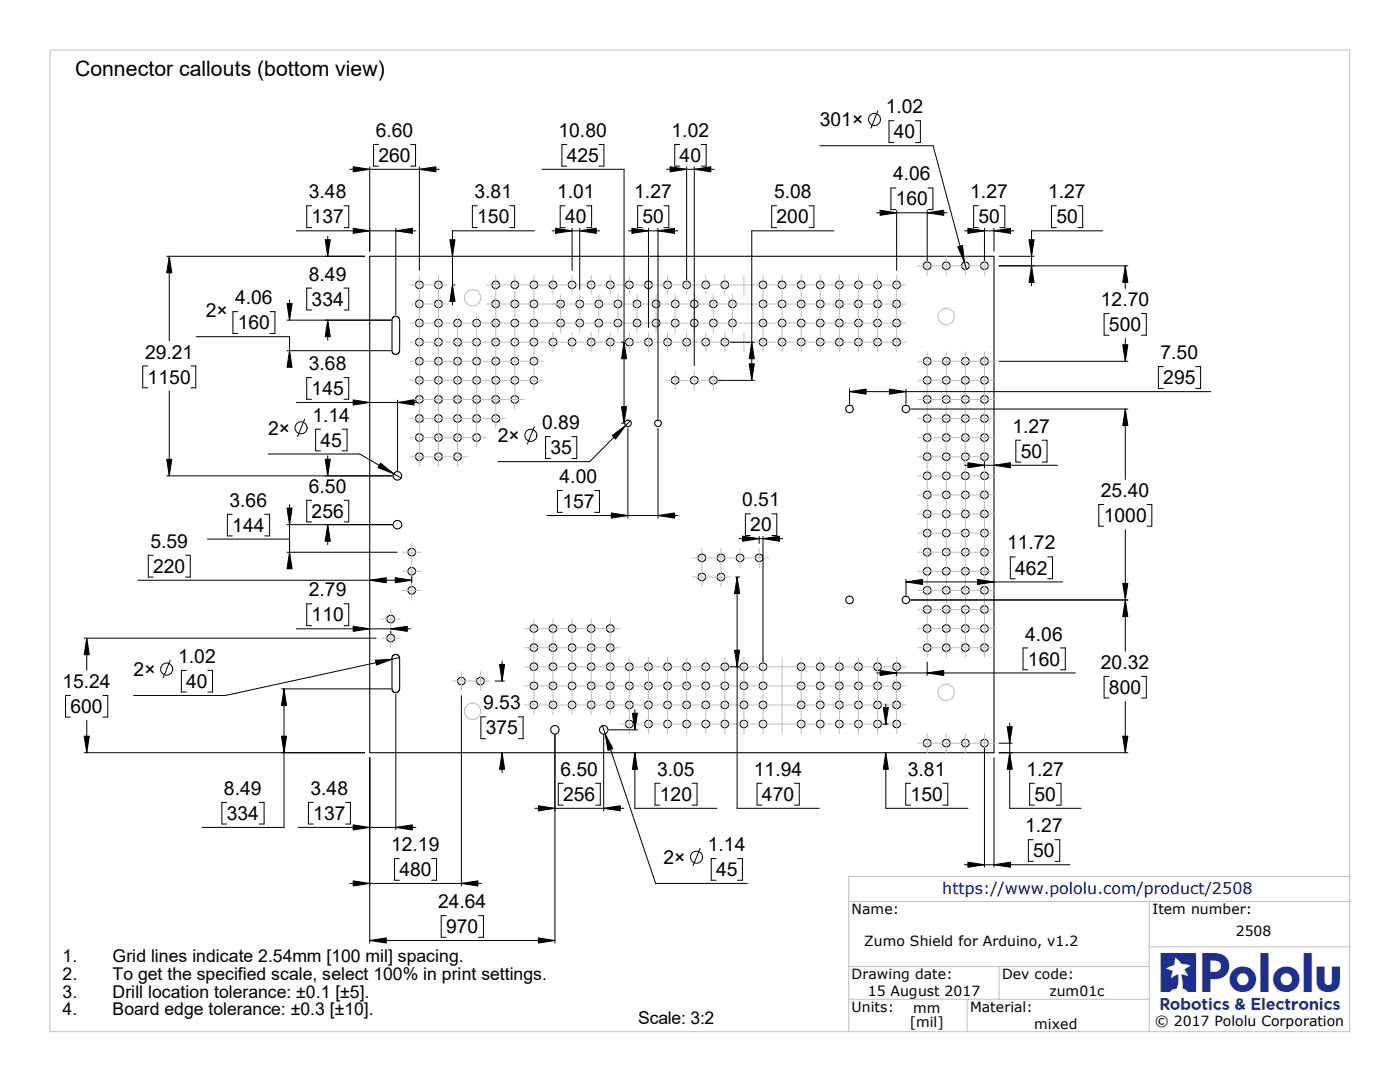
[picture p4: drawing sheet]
<svg xmlns="http://www.w3.org/2000/svg" width="279mm" height="216mm" viewBox="0 0 279 216" stroke-linecap="round" stroke-linejoin="round" font-family="sans-serif">
<g fill="none" stroke="#c0c0c0" stroke-width=".2">
<path d="M10 10h259.4v195.9h-259.4zM81.8 56.9h7.6M83.7 54.9v38.1M87.5 54.9v38.1M97 56.9h83.8M98.9 54.9v30.5M102.7 54.9v26.7M106.6 54.9v22.9M110.4 54.9v3.9M111.9 58.8v7.6M114.2 54.9v3.9M115.7 58.8v7.6"/>
<path d="M118 54.9v3.9M119.5 58.8v7.6M121.8 54.9v3.9M123.3 58.8v7.6M125.6 54.9v3.9M127.1 58.8v7.6M129.4 54.9v3.9M130.9 58.8v7.6M133.2 54.9v3.9M134.7 58.8v7.6M137 54.9v3.9M138.6 58.8v7.6"/>
<path d="M140.8 54.9v3.9M142.4 58.8v7.6M144.7 54.9v3.9M146.2 58.8v7.6M148.5 54.9v3.9M152.3 54.9v15.3M156.1 54.9v15.3M159.9 54.9v15.3M163.7 54.9v15.3M167.5 54.9v15.3M171.3 54.9v15.3M175.1 54.9v15.3"/>
<path d="M178.9 54.9v15.3M183.1 53h15.3M185 51.1v3.8M188.8 51.1v3.8M192.7 51.1v3.8M196.5 51.1v3.8M81.8 75.9h26.7M81.8 64.5h99M81.8 60.7h7.6M81.8 72.1h26.7M81.8 68.3h99M81.8 79.7h22.8"/>
<path d="M91.3 62.6v30.4M95.1 62.6v26.6M97 60.7h83.8M110.4 66.4v3.8M114.2 66.4v3.8M118 66.4v3.8M121.8 66.4v3.8M125.6 66.4v3.8M129.4 66.4v3.8M132.8 75.9h11.5M133.2 66.4v3.8M134.7 74v3.8"/>
<path d="M137 66.4v3.8M138.6 74v3.8M140.8 66.4v3.8M142.4 74v3.8M144.7 66.4v3.8M148.5 66.4v3.8M183.1 75.9h15.3M183.1 72.1h15.3M183.1 79.7h15.3M185 70.2v60.9M188.8 70.2v60.9M192.7 70.2v60.9"/>
<path d="M196.5 70.2v60.9M81.8 83.5h19M81.8 91.1h11.4M81.8 87.3h15.2M183.1 83.5h15.3M183.1 91.1h15.3M183.1 87.3h15.3M183.1 98.8h15.3M183.1 95h15.3M80.3 117.8h3.8M80.3 114h3.8M80.3 110.2h3.8"/>
<path d="M82.2 108.3v11.4M138.2 115.1h7.6M138.2 111.3h15.2M140.1 109.4v7.7M143.9 109.4v7.7M147.7 109.4v3.8M151.5 109.4v3.8M183.1 117.8h15.3M183.1 114h15.3M183.1 110.2h15.3M183.1 102.6h15.3M183.1 106.4h15.3"/>
<path d="M76.1 127.3h3.8M76.1 123.5h3.8M78 121.6v7.6M90.2 135.9h7.6M92.1 134v3.8M95.9 134v3.8M104.6 125.4h19.1M104.6 136.9h76.2M104.6 133.1h76.2M104.6 129.2h19.1M106.6 123.5v19.1M110.4 123.5v19.1"/>
<path d="M114.2 123.5v19.1M118 123.5v19.1M121.8 123.5v19.1M125.6 131.1v15.3M129.4 131.1v15.3M133.2 131.1v15.3M137 131.1v15.3M140.8 131.1v15.3M144.7 131.1v15.3M148.5 131.1v15.3M152.3 131.1v15.3M156.1 131.1v15.3"/>
<path d="M159.9 131.1v15.3M163.7 131.1v15.3M167.5 131.1v15.3M171.3 131.1v15.3M175.1 131.1v15.3M178.9 131.1v15.3M183.1 125.4h15.3M183.1 129.2h15.3M183.1 121.6h15.3M104.6 140.7h76.2M123.7 144.5h57.1M183.1 148.3h15.3"/>
<path d="M185 146.4v3.8M188.8 146.4v3.8M192.7 146.4v3.8M196.5 146.4v3.8M169.4 179.9h100M229.4 179.9v26M269.4 174.9h-100v31M169.4 199.4h60M169.4 192.9h60M193 199.4v6.5M199.4 192.9v6.5M229.4 188.9h40"/>
</g>
<g fill="none" stroke="#000" stroke-width=".21">
<path d="M73.8 51.1h124.6v99.1h-124.6zM79.7 63.9l-.1-.5-.4-.3-.6 .1-.4 .4v6.6l.3 .4 .5 .1 .5-.1 .3-.6v-6.1M79.7 131.4l-.1-.5-.4-.3h-.6l-.4 .5v6.6l.3 .3 .5 .2 .5-.2 .3-.5v-6.1"/>
<circle cx="83.7" cy="56.9" r=".76"/>
<circle cx="87.5" cy="56.9" r=".76"/>
<circle cx="99" cy="56.9" r=".76"/>
<circle cx="102.8" cy="56.9" r=".76"/>
<circle cx="106.6" cy="56.9" r=".76"/>
<circle cx="110.4" cy="56.9" r=".76"/>
<circle cx="114.2" cy="56.9" r=".76"/>
<circle cx="118" cy="56.9" r=".76"/>
<circle cx="121.8" cy="56.9" r=".76"/>
<circle cx="125.6" cy="56.9" r=".76"/>
<circle cx="129.4" cy="56.9" r=".76"/>
<circle cx="133.2" cy="56.9" r=".76"/>
<circle cx="137.1" cy="56.9" r=".76"/>
<circle cx="140.9" cy="56.9" r=".76"/>
<circle cx="144.7" cy="56.9" r=".76"/>
<circle cx="152.3" cy="56.9" r=".76"/>
<circle cx="156.1" cy="56.9" r=".76"/>
<circle cx="159.9" cy="56.9" r=".76"/>
<circle cx="163.7" cy="56.9" r=".76"/>
<circle cx="167.5" cy="56.9" r=".76"/>
<circle cx="171.3" cy="56.9" r=".76"/>
<circle cx="175.2" cy="56.9" r=".76"/>
<circle cx="179" cy="56.9" r=".76"/>
<circle cx="185.1" cy="53" r=".76"/>
<circle cx="188.9" cy="53" r=".76"/>
<circle cx="192.7" cy="53" r=".76"/>
<circle cx="196.5" cy="53" r=".76"/>
<circle cx="83.7" cy="72.1" r=".76"/>
<circle cx="83.7" cy="68.3" r=".76"/>
<circle cx="83.7" cy="75.9" r=".76"/>
<circle cx="83.7" cy="79.7" r=".76"/>
<circle cx="83.7" cy="64.5" r=".76"/>
<circle cx="83.7" cy="60.7" r=".76"/>
<circle cx="87.5" cy="79.7" r=".76"/>
<circle cx="87.5" cy="60.7" r=".76"/>
<circle cx="87.5" cy="64.5" r=".76"/>
<circle cx="87.5" cy="75.9" r=".76"/>
<circle cx="87.5" cy="68.3" r=".76"/>
<circle cx="87.5" cy="72.1" r=".76"/>
<circle cx="91.3" cy="64.5" r=".76"/>
<circle cx="91.3" cy="79.7" r=".76"/>
<circle cx="91.3" cy="72.1" r=".76"/>
<circle cx="91.3" cy="68.3" r=".76"/>
<circle cx="91.3" cy="75.9" r=".76"/>
<circle cx="95.1" cy="64.5" r=".76"/>
<circle cx="95.1" cy="68.3" r=".76"/>
<circle cx="95.1" cy="79.7" r=".76"/>
<circle cx="95.1" cy="75.9" r=".76"/>
<circle cx="95.1" cy="72.1" r=".76"/>
<circle cx="99" cy="64.5" r=".76"/>
<circle cx="99" cy="60.7" r=".76"/>
<circle cx="99" cy="68.3" r=".76"/>
<circle cx="99" cy="79.7" r=".76"/>
<circle cx="99" cy="75.9" r=".76"/>
<circle cx="99" cy="72.1" r=".76"/>
<circle cx="102.8" cy="64.5" r=".76"/>
<circle cx="102.8" cy="60.7" r=".76"/>
<circle cx="102.8" cy="79.7" r=".76"/>
<circle cx="102.8" cy="72.1" r=".76"/>
<circle cx="102.8" cy="68.3" r=".76"/>
<circle cx="102.8" cy="75.9" r=".76"/>
<circle cx="106.6" cy="72.1" r=".76"/>
<circle cx="106.6" cy="64.5" r=".76"/>
<circle cx="106.6" cy="68.3" r=".76"/>
<circle cx="106.6" cy="60.7" r=".76"/>
<circle cx="106.6" cy="75.9" r=".76"/>
<circle cx="110.4" cy="68.3" r=".76"/>
<circle cx="111.9" cy="60.7" r=".76"/>
<circle cx="111.9" cy="64.5" r=".76"/>
<circle cx="114.2" cy="68.3" r=".76"/>
<circle cx="115.7" cy="64.5" r=".76"/>
<circle cx="115.7" cy="60.7" r=".76"/>
<circle cx="118" cy="68.3" r=".76"/>
<circle cx="119.5" cy="60.7" r=".76"/>
<circle cx="119.5" cy="64.5" r=".76"/>
<circle cx="121.8" cy="68.3" r=".76"/>
<circle cx="123.3" cy="60.7" r=".76"/>
<circle cx="123.3" cy="64.5" r=".76"/>
<circle cx="125.6" cy="68.3" r=".76"/>
<circle cx="127.1" cy="60.7" r=".76"/>
<circle cx="127.1" cy="64.5" r=".76"/>
<circle cx="129.4" cy="68.3" r=".76"/>
<circle cx="131" cy="60.7" r=".76"/>
<circle cx="131" cy="64.5" r=".76"/>
<circle cx="133.2" cy="68.3" r=".76"/>
<circle cx="134.8" cy="60.7" r=".76"/>
<circle cx="134.8" cy="64.5" r=".76"/>
<circle cx="134.8" cy="75.9" r=".76"/>
<circle cx="137.1" cy="68.3" r=".76"/>
<circle cx="138.6" cy="64.5" r=".76"/>
<circle cx="138.6" cy="75.9" r=".76"/>
<circle cx="138.6" cy="60.7" r=".76"/>
<circle cx="140.9" cy="68.3" r=".76"/>
<circle cx="142.4" cy="60.7" r=".76"/>
<circle cx="142.4" cy="64.5" r=".76"/>
<circle cx="142.4" cy="75.9" r=".76"/>
<circle cx="144.7" cy="68.3" r=".76"/>
<circle cx="146.2" cy="64.5" r=".76"/>
<circle cx="146.2" cy="60.7" r=".76"/>
<circle cx="152.3" cy="60.7" r=".76"/>
<circle cx="152.3" cy="68.3" r=".76"/>
<circle cx="152.3" cy="64.5" r=".76"/>
<circle cx="156.1" cy="64.5" r=".76"/>
<circle cx="156.1" cy="60.7" r=".76"/>
<circle cx="156.1" cy="68.3" r=".76"/>
<circle cx="159.9" cy="68.3" r=".76"/>
<circle cx="159.9" cy="64.5" r=".76"/>
<circle cx="159.9" cy="60.7" r=".76"/>
<circle cx="163.7" cy="64.5" r=".76"/>
<circle cx="163.7" cy="68.3" r=".76"/>
<circle cx="163.7" cy="60.7" r=".76"/>
<circle cx="167.5" cy="60.7" r=".76"/>
<circle cx="167.5" cy="64.5" r=".76"/>
<circle cx="167.5" cy="68.3" r=".76"/>
<circle cx="171.3" cy="64.5" r=".76"/>
<circle cx="171.3" cy="68.3" r=".76"/>
<circle cx="171.3" cy="60.7" r=".76"/>
<circle cx="175.2" cy="60.7" r=".76"/>
<circle cx="175.2" cy="68.3" r=".76"/>
<circle cx="175.2" cy="64.5" r=".76"/>
<circle cx="179" cy="60.7" r=".76"/>
<circle cx="179" cy="68.3" r=".76"/>
<circle cx="179" cy="64.5" r=".76"/>
<circle cx="185.1" cy="72.1" r=".76"/>
<circle cx="185.1" cy="79.7" r=".76"/>
<circle cx="185.1" cy="75.9" r=".76"/>
<circle cx="188.9" cy="72.1" r=".76"/>
<circle cx="188.9" cy="79.7" r=".76"/>
<circle cx="188.9" cy="75.9" r=".76"/>
<circle cx="192.7" cy="72.1" r=".76"/>
<circle cx="192.7" cy="79.7" r=".76"/>
<circle cx="192.7" cy="75.9" r=".76"/>
<circle cx="196.5" cy="72.1" r=".76"/>
<circle cx="196.5" cy="75.9" r=".76"/>
<circle cx="196.5" cy="79.7" r=".76"/>
<circle cx="79.3" cy="95" r=".86"/>
<circle cx="83.7" cy="91.1" r=".76"/>
<circle cx="83.7" cy="83.5" r=".76"/>
<circle cx="83.7" cy="87.3" r=".76"/>
<circle cx="87.5" cy="91.1" r=".76"/>
<circle cx="87.5" cy="87.3" r=".76"/>
<circle cx="87.5" cy="83.5" r=".76"/>
<circle cx="91.3" cy="87.3" r=".76"/>
<circle cx="91.3" cy="91.1" r=".76"/>
<circle cx="91.3" cy="83.5" r=".76"/>
<circle cx="95.1" cy="87.3" r=".76"/>
<circle cx="95.1" cy="83.5" r=".76"/>
<circle cx="99" cy="83.5" r=".76"/>
<circle cx="125.3" cy="84.5" r=".66"/>
<circle cx="131.3" cy="84.5" r=".66"/>
<circle cx="169.5" cy="81.6" r=".75"/>
<circle cx="180.8" cy="81.6" r=".75"/>
<circle cx="185.1" cy="95" r=".76"/>
<circle cx="185.1" cy="83.5" r=".76"/>
<circle cx="185.1" cy="87.3" r=".76"/>
<circle cx="185.1" cy="98.8" r=".76"/>
<circle cx="185.1" cy="91.1" r=".76"/>
<circle cx="188.9" cy="87.3" r=".76"/>
<circle cx="188.9" cy="98.8" r=".76"/>
<circle cx="188.9" cy="83.5" r=".76"/>
<circle cx="188.9" cy="91.1" r=".76"/>
<circle cx="188.9" cy="95" r=".76"/>
<circle cx="192.7" cy="91.1" r=".76"/>
<circle cx="192.7" cy="87.3" r=".76"/>
<circle cx="192.7" cy="95" r=".76"/>
<circle cx="192.7" cy="98.8" r=".76"/>
<circle cx="192.7" cy="83.5" r=".76"/>
<circle cx="196.5" cy="87.3" r=".76"/>
<circle cx="196.5" cy="95" r=".76"/>
<circle cx="196.5" cy="83.5" r=".76"/>
<circle cx="196.5" cy="98.8" r=".76"/>
<circle cx="196.5" cy="91.1" r=".76"/>
<circle cx="79.3" cy="104.7" r=".86"/>
<circle cx="82.2" cy="110.2" r=".76"/>
<circle cx="82.2" cy="114" r=".76"/>
<circle cx="82.2" cy="117.8" r=".76"/>
<circle cx="140.1" cy="115.1" r=".76"/>
<circle cx="140.1" cy="111.3" r=".76"/>
<circle cx="143.9" cy="111.3" r=".76"/>
<circle cx="143.9" cy="115.1" r=".76"/>
<circle cx="147.7" cy="111.3" r=".76"/>
<circle cx="151.5" cy="111.3" r=".76"/>
<circle cx="169.5" cy="119.7" r=".75"/>
<circle cx="180.8" cy="119.7" r=".75"/>
<circle cx="185.1" cy="102.6" r=".76"/>
<circle cx="185.1" cy="117.8" r=".76"/>
<circle cx="185.1" cy="106.4" r=".76"/>
<circle cx="185.1" cy="110.2" r=".76"/>
<circle cx="185.1" cy="114" r=".76"/>
<circle cx="188.9" cy="102.6" r=".76"/>
<circle cx="188.9" cy="114" r=".76"/>
<circle cx="188.9" cy="106.4" r=".76"/>
<circle cx="188.9" cy="110.2" r=".76"/>
<circle cx="188.9" cy="117.8" r=".76"/>
<circle cx="192.7" cy="114" r=".76"/>
<circle cx="192.7" cy="117.8" r=".76"/>
<circle cx="192.7" cy="106.4" r=".76"/>
<circle cx="192.7" cy="102.6" r=".76"/>
<circle cx="192.7" cy="110.2" r=".76"/>
<circle cx="196.5" cy="102.6" r=".76"/>
<circle cx="196.5" cy="106.4" r=".76"/>
<circle cx="196.5" cy="110.2" r=".76"/>
<circle cx="196.5" cy="117.8" r=".76"/>
<circle cx="196.5" cy="114" r=".76"/>
<circle cx="78" cy="127.3" r=".76"/>
<circle cx="78" cy="123.5" r=".76"/>
<circle cx="92.1" cy="135.9" r=".77"/>
<circle cx="95.9" cy="135.9" r=".77"/>
<circle cx="106.6" cy="129.2" r=".76"/>
<circle cx="106.6" cy="125.4" r=".76"/>
<circle cx="106.6" cy="133.1" r=".76"/>
<circle cx="106.6" cy="136.9" r=".76"/>
<circle cx="110.4" cy="129.2" r=".76"/>
<circle cx="110.4" cy="125.4" r=".76"/>
<circle cx="110.4" cy="133.1" r=".76"/>
<circle cx="110.4" cy="136.9" r=".76"/>
<circle cx="114.2" cy="125.4" r=".76"/>
<circle cx="114.2" cy="129.2" r=".76"/>
<circle cx="114.2" cy="133.1" r=".76"/>
<circle cx="114.2" cy="136.9" r=".76"/>
<circle cx="118" cy="133.1" r=".76"/>
<circle cx="118" cy="125.4" r=".76"/>
<circle cx="118" cy="136.9" r=".76"/>
<circle cx="118" cy="129.2" r=".76"/>
<circle cx="121.8" cy="133.1" r=".76"/>
<circle cx="121.8" cy="136.9" r=".76"/>
<circle cx="121.8" cy="129.2" r=".76"/>
<circle cx="121.8" cy="125.4" r=".76"/>
<circle cx="125.6" cy="133.1" r=".76"/>
<circle cx="125.6" cy="136.9" r=".76"/>
<circle cx="129.4" cy="133.1" r=".76"/>
<circle cx="129.4" cy="136.9" r=".76"/>
<circle cx="133.2" cy="133.1" r=".76"/>
<circle cx="133.2" cy="136.9" r=".76"/>
<circle cx="137.1" cy="133.1" r=".76"/>
<circle cx="137.1" cy="136.9" r=".76"/>
<circle cx="140.9" cy="133.1" r=".76"/>
<circle cx="140.9" cy="136.9" r=".76"/>
<circle cx="144.7" cy="136.9" r=".76"/>
<circle cx="144.7" cy="133.1" r=".76"/>
<circle cx="148.5" cy="133.1" r=".76"/>
<circle cx="148.5" cy="136.9" r=".76"/>
<circle cx="152.3" cy="136.9" r=".76"/>
<circle cx="152.3" cy="133.1" r=".76"/>
<circle cx="159.9" cy="133.1" r=".76"/>
<circle cx="159.9" cy="136.9" r=".76"/>
<circle cx="163.7" cy="136.9" r=".76"/>
<circle cx="163.7" cy="133.1" r=".76"/>
<circle cx="167.5" cy="133.1" r=".76"/>
<circle cx="167.5" cy="136.9" r=".76"/>
<circle cx="171.3" cy="133.1" r=".76"/>
<circle cx="171.3" cy="136.9" r=".76"/>
<circle cx="175.2" cy="136.9" r=".76"/>
<circle cx="175.2" cy="133.1" r=".76"/>
<circle cx="179" cy="133.1" r=".76"/>
<circle cx="179" cy="136.9" r=".76"/>
<circle cx="185.1" cy="121.6" r=".76"/>
<circle cx="185.1" cy="129.2" r=".76"/>
<circle cx="185.1" cy="125.4" r=".76"/>
<circle cx="188.9" cy="125.4" r=".76"/>
<circle cx="188.9" cy="121.6" r=".76"/>
<circle cx="188.9" cy="129.2" r=".76"/>
<circle cx="192.7" cy="121.6" r=".76"/>
<circle cx="192.7" cy="125.4" r=".76"/>
<circle cx="192.7" cy="129.2" r=".76"/>
<circle cx="196.5" cy="129.2" r=".76"/>
<circle cx="196.5" cy="125.4" r=".76"/>
<circle cx="196.5" cy="121.6" r=".76"/>
<circle cx="106.6" cy="140.7" r=".76"/>
<circle cx="110.4" cy="140.7" r=".76"/>
<circle cx="110.7" cy="145.6" r=".84"/>
<circle cx="114.2" cy="140.7" r=".76"/>
<circle cx="118" cy="140.7" r=".76"/>
<circle cx="120.5" cy="145.6" r=".85"/>
<circle cx="121.8" cy="140.7" r=".76"/>
<circle cx="125.6" cy="140.7" r=".76"/>
<circle cx="125.6" cy="144.5" r=".76"/>
<circle cx="129.4" cy="140.7" r=".76"/>
<circle cx="129.4" cy="144.5" r=".76"/>
<circle cx="133.2" cy="144.5" r=".76"/>
<circle cx="133.2" cy="140.7" r=".76"/>
<circle cx="137.1" cy="144.5" r=".76"/>
<circle cx="137.1" cy="140.7" r=".76"/>
<circle cx="140.9" cy="144.5" r=".76"/>
<circle cx="140.9" cy="140.7" r=".76"/>
<circle cx="144.7" cy="144.5" r=".76"/>
<circle cx="144.7" cy="140.7" r=".76"/>
<circle cx="148.5" cy="140.7" r=".76"/>
<circle cx="148.5" cy="144.5" r=".76"/>
<circle cx="152.3" cy="140.7" r=".76"/>
<circle cx="152.3" cy="144.5" r=".76"/>
<circle cx="159.9" cy="144.5" r=".76"/>
<circle cx="159.9" cy="140.7" r=".76"/>
<circle cx="163.7" cy="144.5" r=".76"/>
<circle cx="163.7" cy="140.7" r=".76"/>
<circle cx="167.5" cy="144.5" r=".76"/>
<circle cx="167.5" cy="140.7" r=".76"/>
<circle cx="171.3" cy="144.5" r=".76"/>
<circle cx="171.3" cy="140.7" r=".76"/>
<circle cx="175.2" cy="140.7" r=".76"/>
<circle cx="175.2" cy="144.5" r=".76"/>
<circle cx="179" cy="144.5" r=".76"/>
<circle cx="179" cy="140.7" r=".76"/>
<circle cx="185.1" cy="148.3" r=".76"/>
<circle cx="188.9" cy="148.3" r=".76"/>
<circle cx="192.7" cy="148.3" r=".76"/>
<circle cx="196.5" cy="148.3" r=".76"/>
</g>
<g fill="none" stroke="#c0c0c0" stroke-width=".21">
<circle cx="94.3" cy="59.4" r="1.64"/>
<circle cx="188.8" cy="63.1" r="1.64"/>
<circle cx="188.8" cy="138.2" r="1.64"/>
<circle cx="94.3" cy="141.9" r="1.65"/>
</g>
<g fill="none" stroke="#000" stroke-width=".2">
<path d="M69.8 33.8h17.9M73.8 33.3v16.8M75.5 28.8h-1v4.3h1M82 28.8h.9v4.3h-.9M83.7 33.3v20.6M108.2 33.8h16.3v50.7M113.1 28.8h-1v4.3h1M119.5 28.8h1v4.3h-1M133.1 33.8h9.4M135.6 28.8h-.9v4.3h.9M137 33.3v22.5M138.6 33.3v39.7"/>
<path d="M140 28.8h.9v4.3h-.9M163.6 29.1h22.6l6.7 24.7M175.2 22.1l-1.4 3.5M178.4 24.1h-1v4.3h1M178.8 37.5h-1v4.3h1M182.7 24.1h1v4.3h-1M185.2 37.5h1v4.3h-1M33.3 51.1h39.5M33.8 51.1v16.9M57.8 59.9v4M59.1 46.1h23.9M62.2 41.1h-1v4.3h1"/>
<path d="M62.2 57.5h-1v4.3h1M65.4 47.1v4M68.7 41.1h.9v4.3h-.9M68.7 57.5h.9v4.3h-.9M79 45.6v17.3M90.4 56.9h.4M95.2 41.1h-.9v4.3h.9M101.7 41.1h1v4.3h-1M106.7 46.1h-16.4v14.7M110.2 46.1h9.5M112.8 41.1h-1v4.3h1M114.2 45.6v8.3"/>
<path d="M115.7 45.6v12.1M117.1 41.1h1v4.3h-1M125.4 46.1h9.9M128.2 41.1h-.9v4.3h.9M129.4 45.6v19.8M131.3 45.6v37.9M132.5 41.1h1v4.3h-1M155 41.1h-1v4.3h1M161.5 41.1h.9v4.3h-.9M166.4 46.1h-16.4v29.8M175 42.5h14M178.9 42v11.9"/>
<path d="M185 42v10M192.5 46.1h9.9M195.3 41.1h-1v4.3h1M196.5 45.6v6.4M198.4 45.6v4.5M199.4 53h25.7M199.4 51.1h6.9M199.6 41.1h.9v4.3h-.9M210.8 41.1h-1v4.3h1M215.1 41.1h1v4.3h-1M220.1 46.1h-14.2v10.9M224.6 53v4.6"/>
<path d="M29.5 73h-1v4.4h1M33.8 78v17M38.1 73h1v4.4h-1M39.2 67.2h18.6v2.8M47.5 62.2h-1v4.3h1M53.9 62.2h1v4.3h-1M57.3 63.9h20.7M57.3 70h20.7M62.2 75.4h-1v4.3h1M65.4 63.9v4M68.7 75.4h.9v4.3h-.9M79.3 79.8v14.1"/>
<path d="M124 68.3h.6M143.4 75.9h7.1M145.7 68.3h4.8M169.5 77.6v3M169.5 78.1h72.1M180.8 77.6v3M199.4 72.1h25.7M221.3 62.6h-1v4.3h1M224.6 67.6v4.5M227.8 62.6h1v4.3h-1M232.2 73.2h-1v4.3h1M238.6 73.2h1v4.3h-1"/>
<path d="M33.3 95h45M53.5 90.6h18.3l8.3 4.8M59.1 80.3h24.2M60.8 83.7l-1.4 3.4M62.2 99.8h-1v4.3h1M64 85.6h-1v4.4h1M65.4 90.9v4.1M68.3 85.6h1v4.4h-1M68.7 99.8h.9v4.3h-.9M106.6 85.1l-1.4 3.5M109.9 87.1h-1v4.4h1M112.2 97.9h-.9v4.3h.9"/>
<path d="M114.1 87.1h1v4.4h-1M118.7 97.9h.9v4.3h-.9M124 84.5h.3M125.3 85.5v17.9M125.8 84l-8.1 8.1h-18.3M131.3 85.5v17.9M181.8 81.6h43.3M192.5 92.8h18.5M196.5 92.1v1.2M203.7 87.8h-1v4.4h1M208 87.8h1v4.4h-1M224.6 81.6v14.1"/>
<path d="M27.5 115.8h54.7M30.6 110.8h-1v4.3h1M37 110.8h1v4.3h-1M41.4 107.6h16.4M46.4 102.6h-1v4.3h1M52.8 102.6h1v4.3h-1M57.3 104.7h21M57.3 110.2h21.9M57.8 100.7v9.5M65.4 104.7v4M82.2 115v1.3M109.2 102.9h26.1"/>
<path d="M146.8 115.1h.8M147.1 115.1v46.2h16.4M147.5 107.5h8.8M149.7 102.5h-.9v4.3h.9M151.5 107v1.4M152.3 107v25M154.1 102.5h.9v4.3h-.9M180.8 115.6v3.1M180.8 116.1h31.3M181.8 119.7h43.3M202.6 111.1h-1v4.4h1M209.1 111.1h1v4.4h-1"/>
<path d="M220.3 100.7h-1v4.3h1M224.6 105.7v24.3M228.9 100.7h1v4.3h-1M14.1 138.8h-1v4.3h1M16.8 127.3h58.3M17.3 127.3v6.5M20.5 138.8h1v4.3h-1M34 131.8l-1.4 3.5M37.2 133.8h-1v4.3h1M41.5 133.8h.9v4.3h-.9M56.2 137.5h21.8M56.7 137.5v27.6h-16.4"/>
<path d="M59.1 125.5h22.9M62.2 120.5h-1v4.3h1M68.7 120.5h.9v4.3h-.9M78 126v.4M79 138.5v27.1M79.8 131.2l-34.8 7.6h-18.3M92.1 138.8v38M98.8 135.9h1.9M100.2 131.9v4M145.7 133.1h1.9M175 134.3h39.6M178.9 134v.8"/>
<path d="M185 132.1v2.7M205.1 129.3h-.9v4.3h.9M211.6 129.3h1v4.3h-1M221.3 135h-1v4.3h1M224.6 140v10.2M227.8 135h1v4.3h-1M16.8 150.2h56M17.3 143.8v6.4M73.8 151.2v37M96.9 143h-.9v4.4h.9M100.2 150.2v4M103.4 143h1v4.4h-1"/>
<path d="M110.7 146.6v41.6M112.4 156.3h-1v4.4h1M118.9 156.3h.9v4.4h-.9M120.2 144.8l10.7 31.5h18.2M120.5 146.6v15.2M121.5 145.6h5.7M126.7 150.2v11.1h16.4M126.7 141.6v4M131.7 156.3h-1v4.4h1M138.1 156.3h1v4.4h-1M152.1 156.3h-1v4.4h1M158.5 156.3h1v4.4h-1"/>
<path d="M176.1 144.5h1.1M176.8 150.2v11.1h16.4M176.8 140.5v4M181.7 156.3h-.9v4.4h.9M188.2 156.3h.9v4.4h-.9M196.5 149.3v23.7M198.4 151.2v21.8M199.4 148.3h2.6M199.4 150.2h25.7M201.5 144.3v17h14.2M206.5 156.3h-1v4.4h1M210.8 156.3h1v4.4h-1"/>
<path d="M45.3 160.1h-1v4.3h1M51.7 160.1h1v4.3h-1M59.5 165.1h23.5M62.5 160.1h-.9v4.3h.9M69 160.1h.9v4.3h-.9M69.8 176.3h26.3M79.7 171.3h-1v4.3h1M86.1 171.3h1v4.3h-1M106.8 161.3h17.7M139.7 169.3l-1.4 3.5M142.9 171.3h-1v4.3h1M147.2 171.3h1v4.3h-1"/>
<path d="M192.5 172.6h21M206.2 167.6h-1v4.3h1M210.5 167.6h1v4.3h-1M73.8 187.7h36.9M89 182.7h-.9v4.3h.9M95.5 182.7h1v4.3h-1"/>
<circle cx="174.5" cy="23.8" r="1.21"/>
<circle cx="60.1" cy="85.4" r="1.22"/>
<circle cx="105.9" cy="86.9" r="1.21"/>
<circle cx="33.2" cy="133.5" r="1.21"/>
<circle cx="139" cy="171.1" r="1.21"/>
</g>
<g fill="#000" stroke="#000" stroke-width=".2">
<path d="M70.5 33.3l3.3 .5-3.3 .5zM83.7 33.8l3.3-.5v1zM133.7 33.3l3.3 .5-3.3 .5zM138.6 33.8l3.3-.5v1zM33.8 51.1l.5 3.3h-1zM64.9 47.8h1l-.5 3.3zM70.5 45.6l3.3 .5-3.3 .5zM79 46.1l3.3-.5v1zM90.3 56.9l.5 3.3h-1zM89.8 47.8h1l-.5 3.3zM110.9 45.6l3.3 .5-3.3 .5zM115.7 46.1l3.3-.5v1z"/>
<path d="M126.1 45.6l3.3 .5-3.3 .5zM131.3 46.1l3.3-.5v1zM175.6 42l3.3 .5-3.3 .5zM185 42.5l3.3-.5v1zM191.1 49.2l1-.2 .3 3.3zM193.2 45.6l3.3 .5-3.3 .5zM198.4 46.1l3.3-.5v1zM205.9 53l.5 3.3h-1zM205.4 47.8h1l-.5 3.3zM224.6 53l.5 3.3h-1zM57.8 70l.5 3.3h-1zM57.3 60.6h1l-.5 3.3z"/>
<path d="M65.4 63.9l.5 3.3h-1zM124.5 68.3l.6 3.3h-1.1zM149.5 72.6h1l-.5 3.3zM150 68.3l.5 3.3h-1zM169.5 78.1l3.3-.5v1.1zM177.5 77.6l3.3 .5-3.3 .6zM224.1 68.8h1l-.5 3.3zM33.3 91.7h1l-.5 3.3zM64.9 91.7h1l-.5 3.3zM70.5 79.8l3.3 .5-3.3 .5zM75.9 92.4l2.7 2.1-3.2-1.2zM79.3 80.3l3.3-.5v1z"/>
<path d="M124 81.2h1.1l-.6 3.3zM122.2 86.9l2.6-2-1.9 2.7zM193.2 92.3l3.3 .5-3.3 .5zM198.4 92.8l3.3-.5v1zM224.6 81.6l.5 3.3h-1zM57.3 101.4h1l-.5 3.3zM57.8 110.2l.5 3.3h-1zM65.4 104.7l.5 3.3h-1zM73.8 115.8l3.3-.5v1zM78.9 115.3l3.3 .5-3.3 .5zM122 102.4l3.3 .5-3.3 .5zM131.3 102.9l3.3-.5v1z"/>
<path d="M147.1 115.1l.5 3.3h-1zM148.2 107l3.3 .5-3.3 .5zM152.3 107.5l3.3-.5v1zM180.8 116.1l3.3-.5v1zM195.1 115.6l3.3 .5-3.3 .5zM224.6 119.7l.5 3.3h-1zM224.1 116.4h1l-.5 3.3zM17.3 127.3l.5 3.3h-1zM56.7 137.5l.5 3.3h-1zM70.5 125l3.3 .5-3.3 .5zM78 125.5l3.3-.5v1zM74.9 131.7l3.4-.2-3.2 1.2z"/>
<path d="M99.7 132.6h1l-.5 3.3zM146.6 129.8h1l-.5 3.3zM175.6 133.8l3.3 .5-3.3 .5zM185 134.3l3.3-.5v1zM16.8 146.9h1l-.5 3.3zM56.2 146.9h1l-.5 3.3zM100.2 150.2l.5 3.3h-1zM120.8 146.4l1.5 3-1 .3zM126.7 150.2l.5 3.3h-1zM126.2 142.3h1l-.5 3.3zM176.3 141.2h1l-.5 3.3zM176.8 150.2l.5 3.3h-1z"/>
<path d="M201 145h1l-.5 3.3zM201.5 150.2l.5 3.3h-1zM224.1 146.9h1l-.5 3.3zM70.5 175.8l3.3 .5-3.3 .5zM70.5 164.6l3.3 .5-3.3 .5zM79 165.1l3.3-.5v1zM92.1 176.3l3.3-.5v1zM107.4 160.8l3.3 .5-3.3 .5zM120.5 161.3l3.3-.5v1zM193.2 172l3.3 .6-3.3 .5zM198.4 172.6l3.3-.6v1.1zM73.8 187.7l3.3-.5v1z"/>
<path d="M107.4 187.2l3.3 .5-3.3 .5z"/>
</g>
<text font-size="7.7" fill="#1e2f94" x="231.7" y="197.9">R</text>
<text font-size="4.2" x="15" y="15.2">Connector callouts (bottom view)</text>
<g font-size="3.9">
<text x="176.8" y="22.6">1.02</text>
<text x="75" y="27.3">6.60</text>
<text x="111.5" y="27.3">10.80</text>
<text x="134" y="27.3">1.02</text>
<text x="163.6" y="25.1">301×</text>
<text x="178.4" y="27.6">40</text>
<text x="75.5" y="32.3">260</text>
<text x="113.1" y="32.3">425</text>
<text x="135.6" y="32.3">40</text>
<text x="178.2" y="36">4.06</text>
<text x="61.6" y="39.6">3.48</text>
<text x="94.7" y="39.6">3.81</text>
<text x="111.2" y="39.6">1.01</text>
<text x="126.6" y="39.6">1.27</text>
<text x="154.5" y="39.6">5.08</text>
<text x="178.8" y="41">160</text>
<text x="193.6" y="39.6">1.27</text>
<text x="209.2" y="39.6">1.27</text>
<text x="62.2" y="44.6">137</text>
<text x="95.2" y="44.6">150</text>
<text x="112.8" y="44.6">40</text>
<text x="128.2" y="44.6">50</text>
<text x="155" y="44.6">200</text>
<text x="195.3" y="44.6">50</text>
<text x="210.8" y="44.6">50</text>
<text x="61.6" y="56">8.49</text>
<text x="41.1" y="63.2">2×</text>
<text x="46.9" y="60.7">4.06</text>
<text x="47.5" y="65.7">160</text>
<text x="62.2" y="61">334</text>
<text x="219.7" y="61">12.70</text>
<text x="29" y="71.5">29.21</text>
<text x="221.3" y="66">500</text>
<text x="231.6" y="71.7">7.50</text>
<text x="29.5" y="76.5">1150</text>
<text x="61.6" y="73.8">3.68</text>
<text x="232.2" y="76.7">295</text>
<text x="62.2" y="78.8">145</text>
<text x="53.5" y="86.7">2×</text>
<text x="62.4" y="84.1">1.14</text>
<text x="64" y="89.1">45</text>
<text x="99.4" y="88.2">2×</text>
<text x="108.2" y="85.6">0.89</text>
<text x="202.1" y="86.4">1.27</text>
<text x="109.9" y="90.6">35</text>
<text x="203.7" y="91.4">50</text>
<text x="45.8" y="101.1">3.66</text>
<text x="61.6" y="98.3">6.50</text>
<text x="111.7" y="96.4">4.00</text>
<text x="112.2" y="101.4">157</text>
<text x="148.1" y="101">0.51</text>
<text x="219.7" y="99.1">25.40</text>
<text x="46.4" y="106.1">144</text>
<text x="62.2" y="103.3">256</text>
<text x="149.7" y="106">20</text>
<text x="220.3" y="104.1">1000</text>
<text x="30" y="109.3">5.59</text>
<text x="201" y="109.6">11.72</text>
<text x="30.6" y="114.3">220</text>
<text x="61.6" y="119">2.79</text>
<text x="202.6" y="114.6">462</text>
<text x="62.2" y="124">110</text>
<text x="204.6" y="127.8">4.06</text>
<text x="12.4" y="137.2">15.24</text>
<text x="26.7" y="134.8">2×</text>
<text x="35.6" y="132.3">1.02</text>
<text x="37.2" y="137.2">40</text>
<text x="205.1" y="132.8">160</text>
<text x="219.7" y="133.4">20.32</text>
<text x="14.1" y="142.2">600</text>
<text x="96.4" y="141.6">9.53</text>
<text x="221.3" y="138.4">800</text>
<text x="96.9" y="146.6">375</text>
<text x="111.8" y="154.8">6.50</text>
<text x="131.1" y="154.8">3.05</text>
<text x="150.5" y="154.8">11.94</text>
<text x="181.2" y="154.8">3.81</text>
<text x="204.9" y="154.8">1.27</text>
<text x="44.7" y="158.6">8.49</text>
<text x="62" y="158.6">3.48</text>
<text x="112.4" y="159.8">256</text>
<text x="131.7" y="159.8">120</text>
<text x="152.1" y="159.8">470</text>
<text x="181.7" y="159.8">150</text>
<text x="206.5" y="159.8">50</text>
<text x="45.3" y="163.6">334</text>
<text x="62.5" y="163.6">137</text>
<text x="204.6" y="166.1">1.27</text>
<text x="78.1" y="169.8">12.19</text>
<text x="132.4" y="172.4">2×</text>
<text x="141.3" y="169.8">1.14</text>
<text x="206.2" y="171">50</text>
<text x="79.7" y="174.8">480</text>
<text x="142.9" y="174.8">45</text>
<text x="87.4" y="181.2">24.64</text>
<text x="89" y="186.2">970</text>
</g>
<g font-size="3.5">
<text x="12.5" y="192">1.</text>
<text x="12.5" y="195.6">2.</text>
<text x="22.5" y="192">Grid lines indicate 2.54mm [100 mil] spacing.</text>
<text x="22.5" y="195.6">To get the specified scale, select 100% in print settings.</text>
<text x="12.5" y="199.1">3.</text>
<text x="12.5" y="202.6">4.</text>
<text x="22.5" y="199.1">Drill location tolerance: ±0.1 [±5].</text>
<text x="22.5" y="202.6">Board edge tolerance: ±0.3 [±10].</text>
<text x="127.3" y="204.4">Scale: 3:2</text>
</g>
<text font-size="3.2" fill="#018" x="188.1" y="178.4">https://www.pololu.com/product/2508</text>
<g font-size="2.8">
<text x="170" y="182.4">Name:</text>
<text x="230" y="182.4">Item number:</text>
<text x="172.5" y="188.7">Zumo Shield for Arduino, v1.2</text>
<text x="246.6" y="186.7">2508</text>
<text x="170" y="195.4">Drawing date:</text>
<text x="200" y="195.4">Dev code:</text>
<text x="170" y="201.9">Units:</text>
<text x="173.2" y="198.8">15 August 2017</text>
<text x="182.2" y="202.1">mm</text>
<text x="193.6" y="201.9">Material:</text>
<text x="209.4" y="198.8">zum01c</text>
<text x="181.6" y="205">[mil]</text>
<text x="206.4" y="205.2">mixed</text>
<text x="230.5" y="204.7">© 2017 Pololu Corporation</text>
</g>
</svg>
